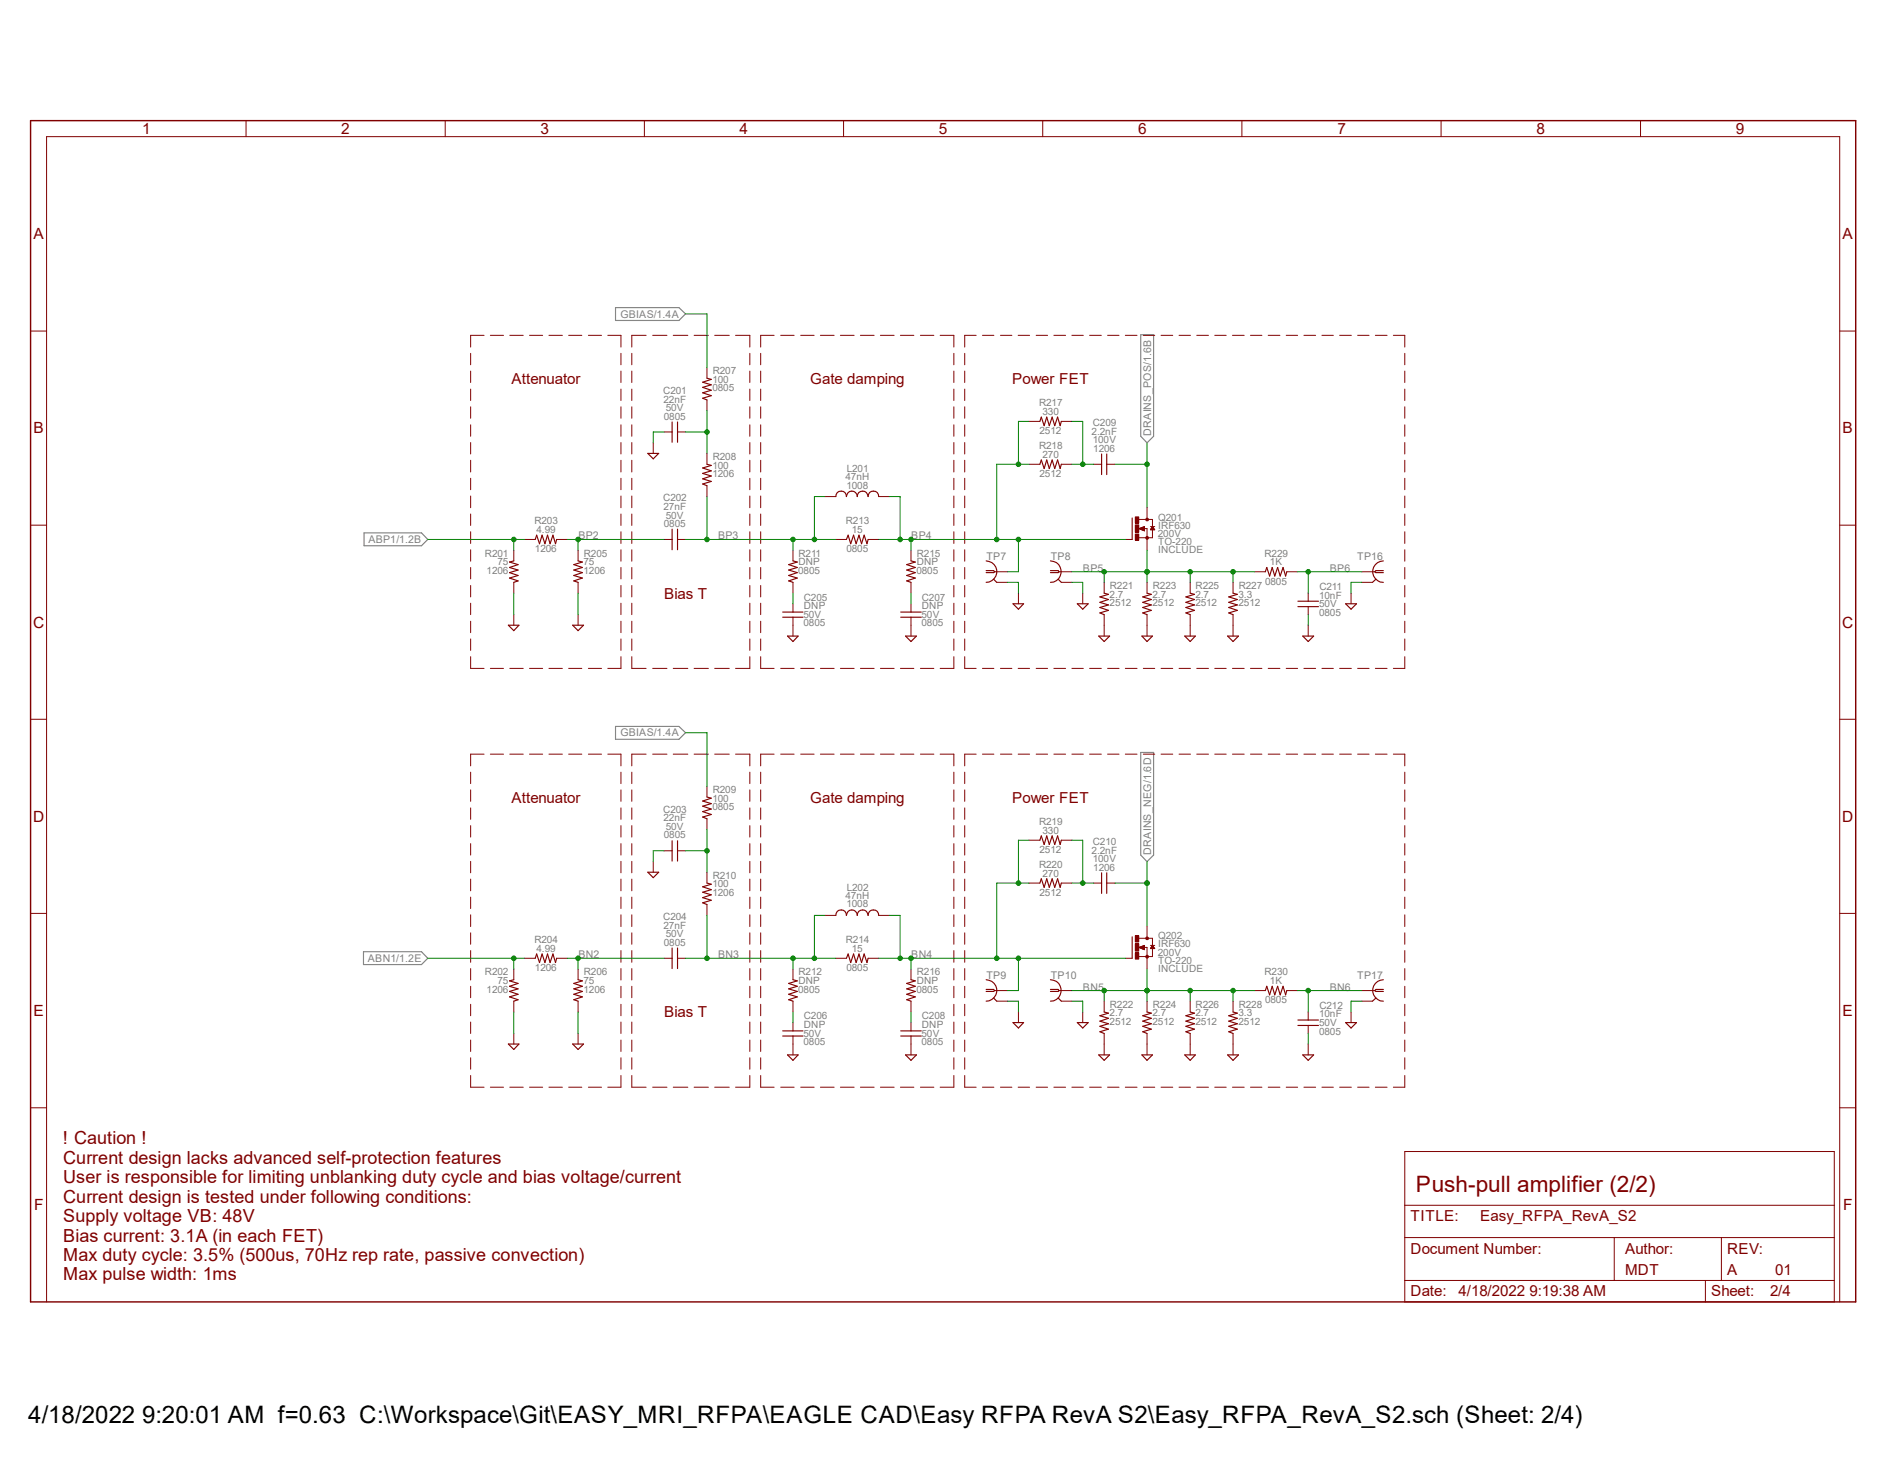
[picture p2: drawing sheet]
<svg xmlns="http://www.w3.org/2000/svg" width="279mm" height="216mm" viewBox="0 0 279 216" stroke-linecap="round" stroke-linejoin="round" font-family="sans-serif">
<path d="M91.2 45.6h9.4l1 .9-1 1h-9.4zM169 49.6h1.9v15l-1 1-.9-1zM53.9 78.9h8.5l1 1-1 .9h-8.5zM91.2 107.6h9.4l1 .9-1 1h-9.4zM169 111.4h1.9v15.2l-1 1-.9-1zM53.8 140.9h8.6l1 1-1 .9h-8.6z" fill="none" stroke="#808080" stroke-width=".17"/>
<g fill="none" stroke="#800000" stroke-width=".15">
<path d="M69.7 52.3v1.7M69.7 54.9v1.7M69.7 57.6v1.7M71.7 49.7h-2v1.7M72.6 49.7h2M75.5 49.7h2M78.4 49.7h2M81.3 49.7h2M84.2 49.7h2M87.2 49.7h1.9M90 49.7h2v1.7M92 52.3v1.7"/>
<path d="M92 54.9v1.7M92 57.6v1.7M93.6 52.3v1.7M93.6 54.9v1.7M93.6 57.6v1.7M95.7 49.7h-2.1v1.7M96.7 49.7h2.1M99.7 49.7h2.2M102.8 49.7h2.1M105.9 49.7h2.1M109 49.7h2.1v1.7M111.1 52.3v1.7"/>
<path d="M111.1 54.9v1.7M111.1 57.6v1.7M112.7 52.3v1.7M112.7 54.9v1.7M112.7 57.6v1.7M114.7 49.7h-2v1.7M115.7 49.7h1.9M118.6 49.7h2M121.5 49.7h2.1M124.5 49.7h2M127.5 49.7h2M130.4 49.7h2.1"/>
<path d="M133.4 49.7h2M136.4 49.7h1.9M139.3 49.7h2v1.7M141.3 52.3v1.7M141.3 54.9v1.7M141.3 57.6v1.7M142.9 52.3v1.7M142.9 54.9v1.7M142.9 57.6v1.7M144.6 49.7h-1.7v1.7M145.5 49.7h1.7M148.2 49.7h1.7"/>
<path d="M150.8 49.7h1.7M153.5 49.7h1.7M156.1 49.7h1.8M158.8 49.7h1.7M161.4 49.7h1.8M164.1 49.7h1.7M166.7 49.7h1.7M169.4 49.7h1.7M172 49.7h1.7M174.7 49.7h1.7M177.3 49.7h1.7M180 49.7h1.7"/>
<path d="M182.6 49.7h1.7M185.3 49.7h1.6M187.9 49.7h1.7M190.5 49.7h1.7M193.2 49.7h1.7M195.8 49.7h1.7M198.5 49.7h1.7M201.1 49.7h1.7M203.8 49.7h1.7M206.4 49.7h1.7v1.7M208.1 52.3v1.7M208.1 54.9v1.7"/>
<path d="M208.1 57.6v1.7M69.7 60.2v1.7M69.7 62.9v1.7M69.7 65.5v1.7M69.7 68.2v1.7M69.7 70.8v1.7M69.7 73.4v1.8M69.7 76.1v1.7M69.7 78.7v1.8M92 60.2v1.7M92 62.9v1.7M92 65.5v1.7"/>
<path d="M92 68.2v1.7M92 70.8v1.7M92 73.4v1.8M92 76.1v1.7M92 78.7v1.8M93.6 60.2v1.7M93.6 62.9v1.7M93.6 65.5v1.7M93.6 68.2v1.7M93.6 70.8v1.7M93.6 73.4v1.8M93.6 76.1v1.7"/>
<path d="M93.6 78.7v1.8M111.1 60.2v1.7M111.1 62.9v1.7M111.1 65.5v1.7M111.1 68.2v1.7M111.1 70.8v1.7M111.1 73.4v1.8M111.1 76.1v1.7M111.1 78.7v1.8M112.7 60.2v1.7M112.7 62.9v1.7M112.7 65.5v1.7"/>
<path d="M112.7 68.2v1.7M112.7 70.8v1.7M112.7 73.4v1.8M112.7 76.1v1.7M112.7 78.7v1.8M141.3 60.2v1.7M141.3 62.9v1.7M141.3 65.5v1.7M141.3 68.2v1.7M141.3 70.8v1.7M141.3 73.4v1.8M141.3 76.1v1.7"/>
<path d="M141.3 78.7v1.8M142.9 60.2v1.7M142.9 62.9v1.7M142.9 65.5v1.7M142.9 68.2v1.7M142.9 70.8v1.7M142.9 73.4v1.8M142.9 76.1v1.7M142.9 78.7v1.8M166.8 79.9h.9M168.6 78.3h1.3v1.6M168.7 76.9h2v1.1"/>
<path d="M169.9 76.7v.2M170.4 78h.7M170.7 78.4v1.2h-2M208.1 60.2v1.7M208.1 62.9v1.7M208.1 65.5v1.7M208.1 68.2v1.7M208.1 70.8v1.7M208.1 73.4v1.8M208.1 76.1v1.7M208.1 78.7v1.8M69.7 97.2v1.8h2"/>
<path d="M69.7 81.4v1.7M69.7 84v1.7M69.7 86.7v1.7M69.7 89.3v1.7M69.7 92v1.7M69.7 94.6v1.7M72.6 99h2M75.5 99h2M78.4 99h2M81.3 99h2M84.2 99h2M87.2 99h1.9"/>
<path d="M92 81.4v1.7M92 84v1.7M92 86.7v1.7M92 89.3v1.7M92 92v1.7M92 94.6v1.7M92 97.2v1.8h-2M93.6 97.2v1.8h2.1M93.6 81.4v1.7M93.6 84v1.7M93.6 86.7v1.7M93.6 89.3v1.7"/>
<path d="M93.6 92v1.7M93.6 94.6v1.7M96.7 99h2.1M99.7 99h2.2M102.8 99h2.1M105.9 99h2.1M111.1 97.2v1.8h-2.1M111.1 81.4v1.7M111.1 84v1.7M111.1 86.7v1.7M111.1 89.3v1.7M111.1 92v1.7"/>
<path d="M111.1 94.6v1.7M112.7 97.2v1.8h2M112.7 81.4v1.7M112.7 84v1.7M112.7 86.7v1.7M112.7 89.3v1.7M112.7 92v1.7M112.7 94.6v1.7M115.7 99h1.9M118.6 99h2M121.5 99h2.1M124.5 99h2"/>
<path d="M127.5 99h2M130.4 99h2.1M133.4 99h2M136.4 99h1.9M141.3 97.2v1.8h-2M141.3 81.4v1.7M141.3 84v1.7M141.3 86.7v1.7M141.3 89.3v1.7M141.3 92v1.7M141.3 94.6v1.7M142.9 97.2v1.8h1.7"/>
<path d="M142.9 81.4v1.7M142.9 84v1.7M142.9 86.7v1.7M142.9 89.3v1.7M142.9 92v1.7M142.9 94.6v1.7M145.5 99h1.7M148.2 99h1.7M150.8 99h1.7M153.5 99h1.7M156.1 99h1.8M158.8 99h1.7"/>
<path d="M161.4 99h1.8M164.1 99h1.7M166.7 99h1.7M169.4 99h1.7M172 99h1.7M174.7 99h1.7M177.3 99h1.7M180 99h1.7M182.6 99h1.7M185.3 99h1.6M187.9 99h1.7M190.5 99h1.7"/>
<path d="M193.2 99h1.7M195.8 99h1.7M198.5 99h1.7M201.1 99h1.7M203.8 99h1.7M208.1 97.2v1.8h-1.7M208.1 81.4v1.7M208.1 84v1.7M208.1 86.7v1.7M208.1 89.3v1.7M208.1 92v1.7M208.1 94.6v1.7"/>
<path d="M69.7 114.3v1.7M69.7 117v1.7M69.7 119.6v1.7M71.7 111.7h-2v1.7M72.6 111.7h2M75.5 111.7h2M78.4 111.7h2M81.3 111.7h2M84.2 111.7h2M87.2 111.7h1.9M90 111.7h2v1.7M92 114.3v1.7"/>
<path d="M92 117v1.7M92 119.6v1.7M93.6 114.3v1.7M93.6 117v1.7M93.6 119.6v1.7M95.7 111.7h-2.1v1.7M96.7 111.7h2.1M99.7 111.7h2.2M102.8 111.7h2.1M105.9 111.7h2.1M109 111.7h2.1v1.7M111.1 114.3v1.7"/>
<path d="M111.1 117v1.7M111.1 119.6v1.7M112.7 114.3v1.7M112.7 117v1.7M112.7 119.6v1.7M114.7 111.7h-2v1.7M115.7 111.7h1.9M118.6 111.7h2M121.5 111.7h2.1M124.5 111.7h2M127.5 111.7h2M130.4 111.7h2.1"/>
<path d="M133.4 111.7h2M136.4 111.7h1.9M139.3 111.7h2v1.7M141.3 114.3v1.7M141.3 117v1.7M141.3 119.6v1.7M142.9 114.3v1.7M142.9 117v1.7M142.9 119.6v1.7M144.6 111.7h-1.7v1.7M145.5 111.7h1.7M148.2 111.7h1.7"/>
<path d="M150.8 111.7h1.7M153.5 111.7h1.7M156.1 111.7h1.8M158.8 111.7h1.7M161.4 111.7h1.8M164.1 111.7h1.7M166.7 111.7h1.7M169.4 111.7h1.7M172 111.7h1.7M174.7 111.7h1.7M177.3 111.7h1.7M180 111.7h1.7"/>
<path d="M182.6 111.7h1.7M185.3 111.7h1.6M187.9 111.7h1.7M190.5 111.7h1.7M193.2 111.7h1.7M195.8 111.7h1.7M198.5 111.7h1.7M201.1 111.7h1.7M203.8 111.7h1.7M206.4 111.7h1.7v1.7M208.1 114.3v1.7M208.1 117v1.7"/>
<path d="M208.1 119.6v1.7M69.7 122.3v1.7M69.7 124.9v1.7M69.7 127.6v1.6M69.7 130.2v1.7M69.7 132.8v1.7M69.7 135.5v1.7M69.7 138.1v1.7M92 122.3v1.7M92 124.9v1.7M92 127.6v1.6M92 130.2v1.7"/>
<path d="M92 132.8v1.7M92 135.5v1.7M92 138.1v1.7M93.6 122.3v1.7M93.6 124.9v1.7M93.6 127.6v1.6M93.6 130.2v1.7M93.6 132.8v1.7M93.6 135.5v1.7M93.6 138.1v1.7M111.1 122.3v1.7M111.1 124.9v1.7"/>
<path d="M111.1 127.6v1.6M111.1 130.2v1.7M111.1 132.8v1.7M111.1 135.5v1.7M111.1 138.1v1.7M112.7 122.3v1.7M112.7 124.9v1.7M112.7 127.6v1.6M112.7 130.2v1.7M112.7 132.8v1.7M112.7 135.5v1.7M112.7 138.1v1.7"/>
<path d="M141.3 122.3v1.7M141.3 124.9v1.7M141.3 127.6v1.6M141.3 130.2v1.7M141.3 132.8v1.7M141.3 135.5v1.7M141.3 138.1v1.7M142.9 122.3v1.7M142.9 124.9v1.7M142.9 127.6v1.6M142.9 130.2v1.7M142.9 132.8v1.7"/>
<path d="M142.9 135.5v1.7M142.9 138.1v1.7M208.1 122.3v1.7M208.1 124.9v1.7M208.1 127.6v1.6M208.1 130.2v1.7M208.1 132.8v1.7M208.1 135.5v1.7M208.1 138.1v1.7M69.7 140.8v1.7M69.7 143.4v1.7M69.7 146v1.7"/>
<path d="M69.7 148.7v1.7M69.7 151.3v1.7M69.7 154v1.7M69.7 156.6v1.7M69.7 159.3v1.7h2M92 140.8v1.7M92 143.4v1.7M92 146v1.7M92 148.7v1.7M92 151.3v1.7M92 154v1.7M92 156.6v1.7"/>
<path d="M92 159.3v1.7h-2M93.6 140.8v1.7M93.6 143.4v1.7M93.6 146v1.7M93.6 148.7v1.7M93.6 151.3v1.7M93.6 154v1.7M93.6 156.6v1.7M93.6 159.3v1.7h2.1M111.1 140.8v1.7M111.1 143.4v1.7M111.1 146v1.7"/>
<path d="M111.1 148.7v1.7M111.1 151.3v1.7M111.1 154v1.7M111.1 156.6v1.7M111.1 159.3v1.7h-2.1M112.7 140.8v1.7M112.7 143.4v1.7M112.7 146v1.7M112.7 148.7v1.7M112.7 151.3v1.7M112.7 154v1.7M112.7 156.6v1.7"/>
<path d="M112.7 159.3v1.7h2M141.3 140.8v1.7M141.3 143.4v1.7M141.3 146v1.7M141.3 148.7v1.7M141.3 151.3v1.7M141.3 154v1.7M141.3 156.6v1.7M141.3 159.3v1.7h-2M142.9 140.8v1.7M142.9 143.4v1.7M142.9 146v1.7"/>
<path d="M142.9 148.7v1.7M142.9 151.3v1.7M142.9 154v1.7M142.9 156.6v1.7M142.9 159.3v1.7h1.7M208.1 140.8v1.7M208.1 143.4v1.7M208.1 146v1.7M208.1 148.7v1.7M208.1 151.3v1.7M208.1 154v1.7M208.1 156.6v1.7"/>
<path d="M208.1 159.3v1.7h-1.7M72.6 161h2M75.5 161h2M78.4 161h2M81.3 161h2M84.2 161h2M87.2 161h1.9M96.7 161h2.1M99.7 161h2.2M102.8 161h2.1M105.9 161h2.1M115.7 161h1.9"/>
<path d="M118.6 161h2M121.5 161h2.1M124.5 161h2M127.5 161h2M130.4 161h2.1M133.4 161h2M136.4 161h1.9M145.5 161h1.7M148.2 161h1.7M150.8 161h1.7M153.5 161h1.7M156.1 161h1.8"/>
<path d="M158.8 161h1.7M161.4 161h1.8M164.1 161h1.7M166.7 161h1.7M169.4 161h1.7M172 161h1.7M174.7 161h1.7M177.3 161h1.7M180 161h1.7M182.6 161h1.7M185.3 161h1.6M187.9 161h1.7"/>
<path d="M190.5 161h1.7M193.2 161h1.7M195.8 161h1.7M198.5 161h1.7M201.1 161h1.7M203.8 161h1.7"/>
</g>
<path d="M167.7 76.7v3.2" fill="none" stroke="#800000" stroke-width=".17"/>
<path d="M169.8 76.8h.3v.3h-.3l-.1-.2z" fill-rule="evenodd" fill="#800000"/>
<path d="M169.8 76.8h.3v.3h-.3l-.1-.2z" fill="none" stroke="#800000" stroke-width=".15"/>
<path d="M169.8 79.5l.1-.1 .2 .1v.3h-.3l-.1-.2z" fill-rule="evenodd" fill="#800000"/>
<path d="M169.8 79.5l.1-.1 .2 .1v.3h-.3l-.1-.2z" fill="none" stroke="#800000" stroke-width=".15"/>
<path d="M168.2 79.1h.5v.9h-.5z" fill-rule="evenodd" fill="#800000"/>
<path d="M168.2 79.1h.5v.9h-.5z" fill="none" stroke="#800000" stroke-width=".15"/>
<path d="M168.2 76.5h.5v1h-.5z" fill-rule="evenodd" fill="#800000"/>
<path d="M168.2 76.5h.5v1h-.5z" fill="none" stroke="#800000" stroke-width=".15"/>
<path d="M168.2 77.7h.5v1.1h-.5z" fill-rule="evenodd" fill="#800000"/>
<g fill="none" stroke="#800000" stroke-width=".15">
<path d="M168.2 77.7h.5v1.1h-.5zM168.7 78.3h.8M168.7 78.3l.8-.3v.6zM168.9 78.4h.6M168.9 78.2h.6M169 78.4h.5M169 78.2h.5M169.1 78.4h.4M169.1 78.1h.4M169.2 78.1h.3M169.2 78.5h.3M169.3 78.1h.2"/>
<path d="M169.3 78.5h.2M169.5 78h.1M169.5 78.6h.1M169.9 75.1v1.6M169.9 79.9v1.6M170.5 78.4h.5M170.5 78.3h.4M170.6 78.2h.3M170.6 78.1h.3M170.6 78.1h.2M170.7 78.1h.1M170.7 78l.4 .4h-.7z"/>
<path d="M170.7 78h.1M168.7 138.9h2v1.1M169.9 138.7v.2M170.4 140h.7M166.8 141.9h.9M168.6 140.3h1.3v1.6M170.7 140.4v1.2h-2"/>
</g>
<path d="M167.7 138.7v3.2" fill="none" stroke="#800000" stroke-width=".17"/>
<path d="M169.8 138.8h.3v.3h-.3l-.1-.2z" fill-rule="evenodd" fill="#800000"/>
<path d="M169.8 138.8h.3v.3h-.3l-.1-.2z" fill="none" stroke="#800000" stroke-width=".15"/>
<path d="M169.8 141.5l.1-.1 .2 .1v.3h-.3l-.1-.2z" fill-rule="evenodd" fill="#800000"/>
<path d="M169.8 141.5l.1-.1 .2 .1v.3h-.3l-.1-.2z" fill="none" stroke="#800000" stroke-width=".15"/>
<path d="M168.2 141.1h.5v.9h-.5z" fill-rule="evenodd" fill="#800000"/>
<path d="M168.2 141.1h.5v.9h-.5z" fill="none" stroke="#800000" stroke-width=".15"/>
<path d="M168.2 138.6h.5v.9h-.5z" fill-rule="evenodd" fill="#800000"/>
<path d="M168.2 138.6h.5v.9h-.5z" fill="none" stroke="#800000" stroke-width=".15"/>
<path d="M168.2 139.7h.5v1.1h-.5z" fill-rule="evenodd" fill="#800000"/>
<g fill="none" stroke="#800000" stroke-width=".15">
<path d="M36.4 17.9v2.3M66 17.9v2.3M95.5 17.9v2.3M125 17.9v2.3M154.5 17.9v2.3M184 17.9v2.3M213.5 17.9v2.3M243 17.9v2.3M4.5 49h2.4M104.7 54.4v1.6M104.7 59.2v1.6M272.5 49h2.4"/>
<path d="M4.5 77.8h2.4M77.7 79.9h1.6M82.5 79.9h1.6M96.8 65.6v1.5M98.4 79.9h1.2M98.4 64h1.2M100.4 79.9h1.2M100.4 64h1.2M104.7 67.1v1.6M104.7 71.9v1.6M122.2 73.5h1.6M123.8 79.9h1.6"/>
<path d="M128.6 79.9h1.6M130.2 73.5h1.6M152.4 68.7h1.7M152.4 62.4h1.7M157.2 68.7h1.6M157.2 62.4h1.6M162 68.7h1.2M164 68.7h1.2M272.5 77.8h2.4M76.1 81.5v1.6M76.1 86.2v1.6M76.1 91v1.6"/>
<path d="M85.6 81.5v1.6M85.6 86.2v1.6M85.6 91v1.6M117.5 81.5v1.6M117.5 86.2v1.6M117.5 89.4v1.2M117.5 91.4v2.8M135 81.5v1.6M135 86.2v1.6M135 89.4v1.2M135 91.4v2.8M147.4 84.7h1.9"/>
<path d="M147.7 86.2h1.6M150.9 87.8v1.6M156.9 84.7h1.9M157.2 86.2h1.6M160.4 87.8v1.6M163.6 86.2v1.6M163.6 91v3.2M169.9 86.2v1.6M169.9 91v3.2M176.3 86.2v1.6M176.3 91v3.2M182.7 86.2v1.6"/>
<path d="M182.7 91v3.2M185.8 84.7h1.7M190.6 84.7h1.6M193.8 87.8v1.2M193.8 89.8v1.2M193.8 92.6v1.6M200.2 87.8v1.6M201.8 84.7h1.9M201.8 86.2h1.5M4.5 106.5h2.4M104.7 116.5v1.5M272.5 106.5h2.4"/>
<path d="M4.5 135.3h2.4M96.8 127.6v1.6M98.4 126h1.2M100.4 126h1.2M104.7 121.2v1.6M104.7 129.2v1.6M104.7 133.9v1.7M122.2 135.6h1.6M130.2 135.6h1.6M152.4 130.8h1.7M152.4 124.4h1.7M157.2 130.8h1.6"/>
<path d="M157.2 124.4h1.6M162 130.8h1.2M164 130.8h1.2M168.2 139.7h.5v1.1h-.5zM169.9 137.1v1.6M170.7 140l.4 .5h-.7zM272.5 135.3h2.4M76.1 143.5v1.6M76.1 148.3v1.6M76.1 153v1.6M77.7 141.9h1.6M82.5 141.9h1.6"/>
<path d="M85.6 143.5v1.6M85.6 148.3v1.6M85.6 153v1.6M98.4 141.9h1.2M100.4 141.9h1.2M117.5 143.5v1.6M117.5 148.3v1.6M117.5 151.4v1.3M117.5 153.4v2.8M123.8 141.9h1.6M128.6 141.9h1.6M135 143.5v1.6"/>
<path d="M135 148.3v1.6M135 151.4v1.3M135 153.4v2.8M147.4 146.7h1.9M147.7 148.3h1.6M150.9 149.9v1.5M156.9 146.7h1.9M157.2 148.3h1.6M160.4 149.9v1.5M163.6 148.3v1.6M163.6 153v3.2M168.7 140.3h.8"/>
<path d="M168.7 140.3l.8-.3v.6zM168.9 140.4h.6M168.9 140.3h.6M169 140.4h.5M169 140.2h.5M169.1 140.5h.4M169.1 140.2h.4M169.2 140.1h.3M169.2 140.5h.3M169.3 140.1h.2M169.3 140.5h.2M169.5 140h.1"/>
<path d="M169.5 140.6h.1M169.9 141.9v1.6M169.9 148.3v1.6M169.9 153v3.2M170.5 140.4h.5M170.5 140.3h.4M170.6 140.3h.3M170.6 140.2h.3M170.6 140.1h.2M170.7 140.1h.1M170.7 140h.1M176.3 148.3v1.6"/>
<path d="M176.3 153v3.2M182.7 148.3v1.6M182.7 153v3.2M185.8 146.7h1.7M190.6 146.7h1.6M193.8 149.9v1.1M193.8 151.8v1.2M193.8 154.6v1.6M200.2 149.9v1.5M201.8 146.7h1.9M201.8 148.3h1.5M4.5 164h2.4"/>
<path d="M208.1 170.5h63.6v22.3h-63.6zM208.1 178.5h63.6M272.5 164h2.4M6.9 192.8v-172.6h265.6v172.6M208.1 183.3h63.6M208.1 189.6h63.6M239.1 183.3v6.3M252.6 189.6v3.2M255 183.3v6.3"/>
</g>
<g fill="none" stroke="#800000" stroke-width=".17">
<path d="M104.7 56l.7 .2-1.3 .4 1.3 .4-1.3 .4 1.3 .4-1.3 .4 1.3 .4-1.3 .4 .6 .2M79.3 79.9l.2-.7 .4 1.3 .4-1.3 .4 1.3 .4-1.3 .4 1.3 .4-1.3 .4 1.3 .2-.6M96 67.1h1.6l-.8 .8zM99.6 62.5v3M99.6 78.4v3M100.4 62.5v3M100.4 78.4v3M104.7 68.7l.7 .2-1.3 .4 1.3 .4-1.3 .4 1.3 .4-1.3 .4 1.3 .4-1.3 .4 .6 .2M123.8 73.5a.78 .78 0 0 1 .8-.8 .78 .78 0 0 1 .8 .8 .8 .8 0 0 1 .8-.8 .8 .8 0 0 1 .8 .8 .8 .8 0 0 1 .8-.8 .8 .8 0 0 1 .8 .8 .78 .78 0 0 1 .8-.8 .78 .78 0 0 1 .8 .8M125.4 79.9l.2-.7 .4 1.3 .4-1.3 .4 1.3 .5-1.3 .3 1.3 .4-1.3 .4 1.3 .2-.6M154.1 68.7l.2-.6 .4 1.3 .4-1.3 .3 1.3 .5-1.3 .4 1.3 .4-1.3 .4 1.3 .1-.7M154.1 62.4l.2-.6 .4 1.2 .4-1.2 .3 1.2 .5-1.2 .4 1.2 .4-1.2 .4 1.2 .1-.6"/>
<path d="M163.2 67.2v3.1M164 67.2v3.1M75.3 92.6h1.6l-.8 .8zM76.1 83.1l-.6 .1 1.3 .4-1.3 .4 1.3 .4-1.3 .4 1.3 .4-1.3 .4 1.3 .4-.7 .2M84.8 92.6h1.6l-.8 .8zM85.6 83.1l.7 .1-1.3 .4 1.3 .4-1.3 .4 1.3 .4-1.3 .4 1.3 .4-1.3 .4 .6 .2M116 90.6h3M116 91.4h3M116.7 94.2h1.5l-.7 .8zM117.5 83.1l.6 .1-1.3 .4 1.3 .4-1.3 .4 1.3 .4-1.3 .4 1.3 .4-1.3 .4 .7 .2M133.4 90.6h3.1M133.4 91.4h3.1"/>
<path d="M134.2 94.2h1.6l-.8 .8zM135 83.1l.6 .1-1.3 .4 1.3 .4-1.3 .4 1.3 .4-1.3 .4 1.3 .4-1.3 .4 .7 .2M146.1 84.5h1.1l.2 .2-.2 .1h-1.1M146.1 83.1a1.59 1.59 0 0 1 1.6 1.5 1.59 1.59 0 0 1-1.6 1.6M147.2 85.8l.5 .4M150.1 89.4h1.5l-.7 .8zM155.6 84.5h1.2l.1 .2-.1 .1h-1.2M155.6 83.1a1.59 1.59 0 0 1 1.6 1.5 1.59 1.59 0 0 1-1.6 1.6M156.8 85.8l.4 .4M159.6 89.4h1.6l-.8 .8zM162.8 94.2h1.6l-.8 .8zM163.6 87.8l.6 .2-1.3 .4 1.3 .4-1.3 .4 1.3 .4-1.3 .4 1.3 .4-1.3 .4 .7 .2"/>
<path d="M169.2 94.2h1.5l-.8 .8zM169.9 87.8l.7 .2-1.3 .4 1.3 .4-1.3 .4 1.3 .4-1.3 .4 1.3 .4-1.3 .4 .6 .2M175.5 94.2h1.6l-.8 .8zM176.3 87.8l.7 .2-1.3 .4 1.3 .4-1.3 .4 1.3 .4-1.3 .4 1.3 .4-1.3 .4 .6 .2M181.9 94.2h1.6l-.8 .8zM182.7 87.8l.6 .2-1.3 .4 1.3 .4-1.3 .4 1.3 .4-1.3 .4 1.3 .4-1.3 .4 .7 .2M187.5 84.7l.2-.7 .4 1.3 .4-1.3 .3 1.3 .5-1.3 .4 1.3 .4-1.3 .4 1.3 .1-.6M192.3 89h3M192.3 89.8h3M193 94.2h1.6l-.8 .8zM199.3 89.4h1.7l-.8 .8zM203.8 85.8l-.5 .4"/>
<path d="M204.9 83.1a1.59 1.59 0 0 0-1.5 1.5 1.59 1.59 0 0 0 1.5 1.6M204.9 84.5h-1.1l-.1 .2 .1 .1h1.1M104.7 118l.7 .2-1.3 .4 1.3 .4-1.3 .4 1.3 .4-1.3 .4 1.3 .4-1.3 .4 .6 .2M96 129.2h1.6l-.8 .8zM99.6 124.5v3M100.4 124.5v3M104.7 130.8l.7 .1-1.3 .4 1.3 .4-1.3 .4 1.3 .4-1.3 .4 1.3 .4-1.3 .4 .6 .2M123.8 135.6a.78 .78 0 0 1 .8-.9 .78 .78 0 0 1 .8 .9 .8 .8 0 0 1 .8-.9 .8 .8 0 0 1 .8 .9 .8 .8 0 0 1 .8-.9 .8 .8 0 0 1 .8 .9 .78 .78 0 0 1 .8-.9 .78 .78 0 0 1 .8 .9M154.1 130.8l.2-.7 .4 1.3 .4-1.3 .3 1.3 .5-1.3 .4 1.3 .4-1.3 .4 1.3 .1-.6M154.1 124.4l.2-.6 .4 1.3 .4-1.3 .3 1.3 .5-1.3 .4 1.3 .4-1.3 .4 1.3 .1-.7M163.2 129.2v3.1M164 129.2v3.1"/>
<path d="M75.3 154.6h1.6l-.8 .8zM76.1 145.1l-.6 .1 1.3 .4-1.3 .4 1.3 .4-1.3 .4 1.3 .4-1.3 .4 1.3 .4-.7 .3M79.3 141.9l.2-.6 .4 1.2 .4-1.2 .4 1.2 .4-1.2 .4 1.2 .4-1.2 .4 1.2 .2-.6M84.8 154.6h1.6l-.8 .8zM85.6 145.1l.7 .1-1.3 .4 1.3 .4-1.3 .4 1.3 .4-1.3 .4 1.3 .4-1.3 .4 .6 .3M99.6 140.4v3M100.4 140.4v3M116 152.7h3M116 153.4h3M116.7 156.2h1.5l-.7 .8zM117.5 145.1l.6 .1-1.3 .4 1.3 .4-1.3 .4 1.3 .4-1.3 .4 1.3 .4-1.3 .4 .7 .3M125.4 141.9l.2-.6 .4 1.2 .4-1.2 .4 1.2 .5-1.2 .3 1.2 .4-1.2 .4 1.2 .2-.6"/>
<path d="M133.4 152.7h3.1M133.4 153.4h3.1M134.2 156.2h1.6l-.8 .8zM135 145.1l.6 .1-1.3 .4 1.3 .4-1.3 .4 1.3 .4-1.3 .4 1.3 .4-1.3 .4 .7 .3M146.1 146.5h1.1l.2 .2-.2 .1h-1.1M146.1 145.1a1.59 1.59 0 0 1 1.6 1.6 1.59 1.59 0 0 1-1.6 1.6M147.2 147.8l.5 .5M150.1 151.4h1.5l-.7 .8zM155.6 146.5h1.2l.1 .2-.1 .1h-1.2M155.6 145.1a1.59 1.59 0 0 1 1.6 1.6 1.59 1.59 0 0 1-1.6 1.6M156.8 147.8l.4 .5M159.6 151.4h1.6l-.8 .8z"/>
<path d="M162.8 156.2h1.6l-.8 .8zM163.6 149.9l.6 .1-1.3 .4 1.3 .4-1.3 .4 1.3 .4-1.3 .4 1.3 .4-1.3 .4 .7 .2M169.2 156.2h1.5l-.8 .8zM169.9 149.9l.7 .1-1.3 .4 1.3 .4-1.3 .4 1.3 .4-1.3 .4 1.3 .4-1.3 .4 .6 .2M175.5 156.2h1.6l-.8 .8zM176.3 149.9l.7 .1-1.3 .4 1.3 .4-1.3 .4 1.3 .4-1.3 .4 1.3 .4-1.3 .4 .6 .2M181.9 156.2h1.6l-.8 .8zM182.7 149.9l.6 .1-1.3 .4 1.3 .4-1.3 .4 1.3 .4-1.3 .4 1.3 .4-1.3 .4 .7 .2M187.5 146.7l.2-.7 .4 1.3 .4-1.3 .3 1.3 .5-1.3 .4 1.3 .4-1.3 .4 1.3 .1-.6M192.3 151h3M192.3 151.8h3M193 156.2h1.6l-.8 .8z"/>
<path d="M199.3 151.4h1.7l-.8 .8zM203.8 147.8l-.5 .5M204.9 145.1a1.59 1.59 0 0 0-1.5 1.6 1.59 1.59 0 0 0 1.5 1.6M204.9 146.5h-1.1l-.1 .2 .1 .1h1.1"/>
</g>
<path d="M4.5 17.9h270.4v174.9h-270.4z" fill="none" stroke="#800000" stroke-width=".21"/>
<g fill="none" stroke="#008000" stroke-width=".15">
<path d="M98.4 64h-1.6v1.6M76.1 87.8v3.2M85.6 87.8v3.2M149.3 86.2h1.6v1.6M158.8 86.2h1.6v1.6M192.2 84.7h9.6M193.8 84.7v3.1M193.8 91v1.6M201.8 86.2h-1.6v1.6M98.4 126h-1.6v1.6M76.1 149.9v3.1M85.6 149.9v3.1"/>
<path d="M149.3 148.3h1.6v1.6M158.8 148.3h1.6v1.6M193.8 153v1.6M201.8 148.3h-1.6v1.6"/>
</g>
<circle cx="193.8" cy="84.7" r=".33" fill="#008000"/>
<g fill="none" stroke="#008000" stroke-width=".15">
<path d="M63.4 79.9h14.3M76.1 79.9v1.6"/>
<circle cx="193.8" cy="84.7" r=".33"/>
</g>
<circle cx="76.1" cy="79.9" r=".33" fill="#008000"/>
<g fill="none" stroke="#008000" stroke-width=".15">
<path d="M101.6 46.5h3.1v7.9M101.6 108.5h3.1v8M101.6 126h3.1M104.7 122.8v6.4"/>
<circle cx="76.1" cy="79.9" r=".33"/>
</g>
<circle cx="104.7" cy="126" r=".33" fill="#008000"/>
<g fill="none" stroke="#008000" stroke-width=".15">
<path d="M77.7 141.9h-1.6v1.6"/>
<circle cx="104.7" cy="126" r=".33"/>
</g>
<circle cx="76.1" cy="141.9" r=".33" fill="#008000"/>
<g fill="none" stroke="#008000" stroke-width=".15">
<path d="M63.4 141.9h12.7M84.1 141.9h14.3M85.6 141.9v1.6"/>
<circle cx="76.1" cy="141.9" r=".33"/>
</g>
<circle cx="85.6" cy="141.9" r=".33" fill="#008000"/>
<g fill="none" stroke="#008000" stroke-width=".15">
<path d="M122.2 135.6h-1.6v6.3M117.5 141.9h6.3"/>
<circle cx="85.6" cy="141.9" r=".33"/>
</g>
<circle cx="120.7" cy="141.9" r=".33" fill="#008000"/>
<g fill="none" stroke="#008000" stroke-width=".15">
<path d="M104.7 135.6v6.3M101.6 141.9h15.9"/>
<circle cx="120.7" cy="141.9" r=".33"/>
</g>
<circle cx="104.7" cy="141.9" r=".33" fill="#008000"/>
<g fill="none" stroke="#008000" stroke-width=".15">
<path d="M117.5 141.9v1.6"/>
<circle cx="104.7" cy="141.9" r=".33"/>
</g>
<circle cx="117.5" cy="141.9" r=".33" fill="#008000"/>
<g fill="none" stroke="#008000" stroke-width=".15">
<path d="M131.8 135.6h1.5v6.3M130.2 141.9h36.6"/>
<circle cx="117.5" cy="141.9" r=".33"/>
</g>
<circle cx="133.4" cy="141.9" r=".33" fill="#008000"/>
<g fill="none" stroke="#008000" stroke-width=".15">
<path d="M135 141.9v1.6"/>
<circle cx="133.4" cy="141.9" r=".33"/>
</g>
<circle cx="135" cy="141.9" r=".33" fill="#008000"/>
<g fill="none" stroke="#008000" stroke-width=".15">
<path d="M152.4 130.8h-4.7v11.1M152.4 124.4h-1.5v6.4"/>
<circle cx="135" cy="141.9" r=".33"/>
</g>
<circle cx="150.9" cy="130.8" r=".33" fill="#008000"/>
<circle cx="150.9" cy="130.8" r=".33" fill="none" stroke="#008000" stroke-width=".15"/>
<circle cx="147.7" cy="141.9" r=".33" fill="#008000"/>
<g fill="none" stroke="#008000" stroke-width=".15">
<path d="M150.9 141.9v4.8h-1.6"/>
<circle cx="147.7" cy="141.9" r=".33"/>
</g>
<circle cx="150.9" cy="141.9" r=".33" fill="#008000"/>
<g fill="none" stroke="#008000" stroke-width=".15">
<path d="M169.9 127.6v9.5"/>
<circle cx="150.9" cy="141.9" r=".33"/>
</g>
<circle cx="169.9" cy="130.8" r=".33" fill="#008000"/>
<g fill="none" stroke="#008000" stroke-width=".15">
<path d="M165.2 130.8h4.7"/>
<circle cx="169.9" cy="130.8" r=".33"/>
</g>
<circle cx="169.9" cy="130.8" r=".33" fill="#008000"/>
<g fill="none" stroke="#008000" stroke-width=".15">
<path d="M169.9 143.5v4.8M169.9 146.7h-6.3v1.6"/>
<circle cx="169.9" cy="130.8" r=".33"/>
</g>
<circle cx="169.9" cy="146.7" r=".33" fill="#008000"/>
<g fill="none" stroke="#008000" stroke-width=".15">
<path d="M182.7 146.7h3.1"/>
<circle cx="169.9" cy="146.7" r=".33"/>
</g>
<circle cx="169.9" cy="146.7" r=".33" fill="#008000"/>
<g fill="none" stroke="#008000" stroke-width=".15">
<path d="M158.8 146.7h4.8M169.9 146.7h12.8"/>
<circle cx="169.9" cy="146.7" r=".33"/>
</g>
<circle cx="163.6" cy="146.7" r=".33" fill="#008000"/>
<g fill="none" stroke="#008000" stroke-width=".15">
<path d="M176.3 146.7v1.6"/>
<circle cx="163.6" cy="146.7" r=".33"/>
</g>
<circle cx="176.3" cy="146.7" r=".33" fill="#008000"/>
<g fill="none" stroke="#008000" stroke-width=".15">
<path d="M182.7 146.7v1.6"/>
<circle cx="176.3" cy="146.7" r=".33"/>
</g>
<circle cx="182.7" cy="146.7" r=".33" fill="#008000"/>
<g fill="none" stroke="#008000" stroke-width=".15">
<path d="M192.2 146.7h9.6M193.8 146.7v3.2"/>
<circle cx="182.7" cy="146.7" r=".33"/>
</g>
<circle cx="193.8" cy="146.7" r=".33" fill="#008000"/>
<g fill="none" stroke="#008000" stroke-width=".15">
<path d="M158.8 124.4h1.6v6.4M158.8 130.8h3.2M117.5 149.9v1.5M135 149.9v1.5"/>
<circle cx="193.8" cy="146.7" r=".33"/>
</g>
<circle cx="160.4" cy="130.8" r=".33" fill="#008000"/>
<g fill="none" stroke="#008000" stroke-width=".15">
<path d="M101.6 64h3.1M104.7 60.8v6.3"/>
<circle cx="160.4" cy="130.8" r=".33"/>
</g>
<circle cx="104.7" cy="64" r=".33" fill="#008000"/>
<g fill="none" stroke="#008000" stroke-width=".15">
<path d="M158.8 62.4h1.6v6.3M158.8 68.7h3.2M117.5 87.8v1.6M135 87.8v1.6"/>
<circle cx="104.7" cy="64" r=".33"/>
</g>
<circle cx="160.4" cy="68.7" r=".33" fill="#008000"/>
<g fill="none" stroke="#008000" stroke-width=".15">
<path d="M165.2 68.7h4.7M169.9 65.6v9.5"/>
<circle cx="160.4" cy="68.7" r=".33"/>
</g>
<circle cx="169.9" cy="68.7" r=".33" fill="#008000"/>
<g fill="none" stroke="#008000" stroke-width=".15">
<path d="M84.1 79.9h14.3M85.6 79.9v1.6"/>
<circle cx="169.9" cy="68.7" r=".33"/>
</g>
<circle cx="85.6" cy="79.9" r=".33" fill="#008000"/>
<g fill="none" stroke="#008000" stroke-width=".15">
<path d="M117.5 79.9h6.3M122.2 73.5h-1.6v6.4"/>
<circle cx="85.6" cy="79.9" r=".33"/>
</g>
<circle cx="120.7" cy="79.9" r=".33" fill="#008000"/>
<g fill="none" stroke="#008000" stroke-width=".15">
<path d="M101.6 79.9h15.9M104.7 73.5v6.4"/>
<circle cx="120.7" cy="79.9" r=".33"/>
</g>
<circle cx="104.7" cy="79.9" r=".33" fill="#008000"/>
<g fill="none" stroke="#008000" stroke-width=".15">
<path d="M117.5 79.9v1.6"/>
<circle cx="104.7" cy="79.9" r=".33"/>
</g>
<circle cx="117.5" cy="79.9" r=".33" fill="#008000"/>
<g fill="none" stroke="#008000" stroke-width=".15">
<path d="M130.2 79.9h36.6M131.8 73.5h1.5v6.4"/>
<circle cx="117.5" cy="79.9" r=".33"/>
</g>
<circle cx="133.4" cy="79.9" r=".33" fill="#008000"/>
<g fill="none" stroke="#008000" stroke-width=".15">
<path d="M135 79.9v1.6"/>
<circle cx="133.4" cy="79.9" r=".33"/>
</g>
<circle cx="135" cy="79.9" r=".33" fill="#008000"/>
<g fill="none" stroke="#008000" stroke-width=".15">
<path d="M152.4 68.7h-4.7v11.2M152.4 62.4h-1.5v6.3"/>
<circle cx="135" cy="79.9" r=".33"/>
</g>
<circle cx="150.9" cy="68.7" r=".33" fill="#008000"/>
<circle cx="150.9" cy="68.7" r=".33" fill="none" stroke="#008000" stroke-width=".15"/>
<circle cx="147.7" cy="79.9" r=".33" fill="#008000"/>
<g fill="none" stroke="#008000" stroke-width=".15">
<path d="M150.9 79.9v4.8h-1.6"/>
<circle cx="147.7" cy="79.9" r=".33"/>
</g>
<circle cx="150.9" cy="79.9" r=".33" fill="#008000"/>
<g fill="none" stroke="#008000" stroke-width=".15">
<path d="M169.9 81.5v4.7M169.9 84.7h-6.3v1.5"/>
<circle cx="150.9" cy="79.9" r=".33"/>
</g>
<circle cx="169.9" cy="84.7" r=".33" fill="#008000"/>
<g fill="none" stroke="#008000" stroke-width=".15">
<path d="M182.7 84.7h3.1"/>
<circle cx="169.9" cy="84.7" r=".33"/>
</g>
<circle cx="169.9" cy="84.7" r=".33" fill="#008000"/>
<g fill="none" stroke="#008000" stroke-width=".15">
<path d="M158.8 84.7h4.8M169.9 84.7h12.8"/>
<circle cx="169.9" cy="84.7" r=".33"/>
</g>
<circle cx="163.6" cy="84.7" r=".33" fill="#008000"/>
<g fill="none" stroke="#008000" stroke-width=".15">
<path d="M176.3 84.7v1.5"/>
<circle cx="163.6" cy="84.7" r=".33"/>
</g>
<circle cx="176.3" cy="84.7" r=".33" fill="#008000"/>
<g fill="none" stroke="#008000" stroke-width=".15">
<path d="M182.7 84.7v1.5"/>
<circle cx="176.3" cy="84.7" r=".33"/>
</g>
<circle cx="182.7" cy="84.7" r=".33" fill="#008000"/>
<circle cx="182.7" cy="84.7" r=".33" fill="none" stroke="#008000" stroke-width=".15"/>
<text font-size="3.6" x="4.2" y="210.7">4/18/2022 9:20:01 AM f=0.63 C:\Workspace\Git\EASY_MRI_RFPA\EAGLE CAD\Easy RFPA RevA S2\Easy_RFPA_RevA_S2.sch (Sheet: 2/4)</text>
<text font-size="3.3" fill="#800000" x="209.8" y="176.5">Push-pull amplifier (2/2)</text>
<g font-size="2.7" fill="#800000">
<text x="9.3" y="169.5">! Caution !</text>
<text x="9.4" y="172.3">Current design lacks advanced self-protection features</text>
<text x="9.4" y="175.2">User is responsible for limiting unblanking duty cycle and bias voltage/current</text>
<text x="9.4" y="178.1">Current design is tested under following conditions:</text>
<text x="9.4" y="181">Supply voltage VB: 48V</text>
<text x="9.4" y="183.9">Bias current: 3.1A (in each FET)</text>
<text x="9.4" y="186.7">Max duty cycle: 3.5% (500us, 70Hz rep rate, passive convection)</text>
<text x="9.4" y="189.6">Max pulse width: 1ms</text>
</g>
<g font-size="2.3" fill="#800000">
<text x="21" y="19.9">1</text>
<text x="50.5" y="19.9">2</text>
<text x="80.1" y="19.9">3</text>
<text x="109.6" y="19.9">4</text>
<text x="139.1" y="19.9">5</text>
<text x="168.6" y="19.9">6</text>
<text x="198.1" y="19.9">7</text>
<text x="227.6" y="19.9">8</text>
<text x="257.1" y="19.9">9</text>
<text x="5" y="35.4">A</text>
<text x="273" y="35.4">A</text>
<text x="5" y="64.2">B</text>
<text x="273" y="64.2">B</text>
<text x="4.9" y="93">C</text>
<text x="272.9" y="93">C</text>
<text x="4.9" y="121.7">D</text>
<text x="272.9" y="121.7">D</text>
<text x="5" y="150.5">E</text>
<text x="273" y="150.5">E</text>
<text x="5" y="179.2">F</text>
<text x="273" y="179.2">F</text>
</g>
<g font-size="2.2" fill="#800000">
<text x="75.8" y="56.9">Attenuator</text>
<text x="120" y="56.9">Gate damping</text>
<text x="149.9" y="56.9">Power FET</text>
<text x="98.4" y="88.6">Bias T</text>
<text x="75.8" y="118.9">Attenuator</text>
<text x="120" y="118.9">Gate damping</text>
<text x="149.9" y="118.9">Power FET</text>
<text x="98.4" y="150.7">Bias T</text>
<text x="209" y="180.8">TITLE:</text>
<text x="209" y="185.6">Document Number:</text>
<text x="219.3" y="180.8">Easy_RFPA_RevA_S2</text>
<text x="240.7" y="185.6">Author:</text>
<text x="255.9" y="185.6">REV:</text>
<text x="209" y="192">Date:</text>
<text x="216.1" y="192">4/18/2022 9:19:38 AM</text>
<text x="240.7" y="188.8">MDT</text>
<text x="253.5" y="192">Sheet:</text>
<text x="255.9" y="188.8">A</text>
<text x="262.2" y="192">2/4</text>
<text x="263" y="188.8">01</text>
</g>
<g font-size="1.6" fill="#808080">
<text x="91.9" y="47">GBIAS/1.4A</text>
<text x="170.5" y="64.6" transform="rotate(-90 170.5 64.6)">DRAINS_POS/1.6B</text>
<text x="54.6" y="80.4">ABP1/1.2B</text>
<text x="85.7" y="79.9">BP2</text>
<text x="106.4" y="79.9">BP3</text>
<text x="135" y="79.9">BP4</text>
<text x="146.1" y="83">TP7</text>
<text x="155.7" y="83">TP8</text>
<text x="201.1" y="83">TP16</text>
<text x="160.4" y="84.7">BP5</text>
<text x="197" y="84.7">BP6</text>
<text x="91.9" y="109">GBIAS/1.4A</text>
<text x="170.5" y="126.6" transform="rotate(-90 170.5 126.6)">DRAINS_NEG/1.6D</text>
<text x="54.5" y="142.4">ABN1/1.2E</text>
<text x="85.7" y="141.9">BN2</text>
<text x="106.4" y="141.9">BN3</text>
<text x="135" y="141.9">BN4</text>
<text x="146.1" y="145">TP9</text>
<text x="155.7" y="145">TP10</text>
<text x="160.4" y="146.7">BN5</text>
<text x="197" y="146.7">BN6</text>
<text x="201.1" y="145">TP17</text>
</g>
<g font-size="1.5" fill="#808080">
<text x="98.3" y="58.3">C201</text>
<text x="98.3" y="59.6">22nF</text>
<text x="105.5" y="56.7">100</text>
<text x="105.5" y="58">0805</text>
<text x="105.6" y="55.4">R207</text>
<text x="98.3" y="62.1">0805</text>
<text x="98.6" y="60.9">50V</text>
<text x="153.9" y="60.2">R217</text>
<text x="154" y="64.3">2512</text>
<text x="154.4" y="61.4">330</text>
<text x="161.7" y="64.4">2.2nF</text>
<text x="161.9" y="65.7">100V</text>
<text x="161.9" y="63.1">C209</text>
<text x="105.5" y="69.4">100</text>
<text x="105.5" y="70.7">1206</text>
<text x="105.6" y="68.1">R208</text>
<text x="125.3" y="71.1">47nH</text>
<text x="125.4" y="69.9">L201</text>
<text x="153.9" y="66.5">R218</text>
<text x="154" y="70.7">2512</text>
<text x="154.4" y="67.8">270</text>
<text x="162" y="66.9">1206</text>
<text x="79.2" y="77.6">R203</text>
<text x="98.3" y="74.3">C202</text>
<text x="98.3" y="75.5">27nF</text>
<text x="98.6" y="76.8">50V</text>
<text x="125.3" y="77.6">R213</text>
<text x="125.4" y="72.3">1008</text>
<text x="171.6" y="77.1">Q201</text>
<text x="71.8" y="82.4">R201</text>
<text x="73.7" y="83.7">75</text>
<text x="79.2" y="81.8">1206</text>
<text x="79.5" y="78.9">4.99</text>
<text x="86.4" y="83.7">75</text>
<text x="86.5" y="82.4">R205</text>
<text x="98.3" y="78.1">0805</text>
<text x="118.3" y="83.7">DNP</text>
<text x="118.3" y="82.4">R211</text>
<text x="125.4" y="81.8">0805</text>
<text x="126.2" y="78.9">15</text>
<text x="135.8" y="83.7">DNP</text>
<text x="135.8" y="82.4">R215</text>
<text x="171.5" y="79.5">200V</text>
<text x="171.6" y="78.3">IRF630</text>
<text x="171.6" y="80.7">TO-220</text>
<text x="171.6" y="81.9">INCLUDE</text>
<text x="187.3" y="82.4">R229</text>
<text x="188.1" y="83.7">1K</text>
<text x="72.1" y="85">1206</text>
<text x="86.4" y="85">1206</text>
<text x="118.2" y="85">0805</text>
<text x="119.1" y="88.9">C205</text>
<text x="135.8" y="85">0805</text>
<text x="136.6" y="88.9">C207</text>
<text x="164.4" y="88.5">2.7</text>
<text x="164.4" y="89.7">2512</text>
<text x="164.4" y="87.2">R221</text>
<text x="170.7" y="88.5">2.7</text>
<text x="170.7" y="89.7">2512</text>
<text x="170.8" y="87.2">R223</text>
<text x="177.1" y="88.5">2.7</text>
<text x="177.1" y="89.7">2512</text>
<text x="177.1" y="87.2">R225</text>
<text x="183.5" y="88.5">3.3</text>
<text x="183.5" y="89.7">2512</text>
<text x="183.5" y="87.2">R227</text>
<text x="187.4" y="86.6">0805</text>
<text x="195.4" y="88.6">10nF</text>
<text x="195.4" y="89.9">50V</text>
<text x="195.5" y="87.4">C211</text>
<text x="119" y="91.5">50V</text>
<text x="119" y="92.8">0805</text>
<text x="119.1" y="90.2">DNP</text>
<text x="136.5" y="91.5">50V</text>
<text x="136.5" y="92.8">0805</text>
<text x="136.6" y="90.2">DNP</text>
<text x="195.4" y="91.2">0805</text>
<text x="105.5" y="118.7">100</text>
<text x="105.5" y="120">0805</text>
<text x="105.6" y="117.4">R209</text>
<text x="98.3" y="120.4">C203</text>
<text x="98.3" y="121.6">22nF</text>
<text x="98.3" y="124.2">0805</text>
<text x="98.6" y="122.9">50V</text>
<text x="153.9" y="122.2">R219</text>
<text x="154.4" y="123.4">330</text>
<text x="161.9" y="125.1">C210</text>
<text x="105.5" y="131.4">100</text>
<text x="105.6" y="130.1">R210</text>
<text x="125.4" y="132">L202</text>
<text x="153.9" y="128.5">R220</text>
<text x="154" y="126.3">2512</text>
<text x="154.4" y="129.8">270</text>
<text x="161.7" y="126.4">2.2nF</text>
<text x="161.9" y="127.7">100V</text>
<text x="162" y="128.9">1206</text>
<text x="98.3" y="136.3">C204</text>
<text x="98.3" y="137.5">27nF</text>
<text x="105.5" y="132.7">1206</text>
<text x="125.3" y="133.1">47nH</text>
<text x="125.4" y="134.4">1008</text>
<text x="154" y="132.7">2512</text>
<text x="79.2" y="139.7">R204</text>
<text x="79.2" y="143.8">1206</text>
<text x="79.5" y="140.9">4.99</text>
<text x="98.3" y="140.1">0805</text>
<text x="98.6" y="138.8">50V</text>
<text x="125.3" y="139.7">R214</text>
<text x="125.4" y="143.8">0805</text>
<text x="126.2" y="140.9">15</text>
<text x="171.5" y="141.5">200V</text>
<text x="171.6" y="140.3">IRF630</text>
<text x="171.6" y="142.7">TO-220</text>
<text x="171.6" y="143.9">INCLUDE</text>
<text x="171.6" y="139.1">Q202</text>
<text x="71.8" y="144.4">R202</text>
<text x="72.1" y="147">1206</text>
<text x="73.7" y="145.7">75</text>
<text x="86.4" y="145.7">75</text>
<text x="86.4" y="147">1206</text>
<text x="86.5" y="144.4">R206</text>
<text x="118.2" y="147">0805</text>
<text x="118.3" y="145.7">DNP</text>
<text x="118.3" y="144.4">R212</text>
<text x="135.8" y="147">0805</text>
<text x="135.8" y="145.7">DNP</text>
<text x="135.8" y="144.4">R216</text>
<text x="164.4" y="149.2">R222</text>
<text x="170.8" y="149.2">R224</text>
<text x="177.1" y="149.2">R226</text>
<text x="183.5" y="149.2">R228</text>
<text x="187.3" y="144.4">R230</text>
<text x="187.4" y="148.6">0805</text>
<text x="188.1" y="145.7">1K</text>
<text x="195.5" y="149.4">C212</text>
<text x="119" y="153.5">50V</text>
<text x="119" y="154.8">0805</text>
<text x="119.1" y="152.2">DNP</text>
<text x="119.1" y="151">C206</text>
<text x="136.5" y="153.5">50V</text>
<text x="136.5" y="154.8">0805</text>
<text x="136.6" y="152.2">DNP</text>
<text x="136.6" y="151">C208</text>
<text x="164.4" y="150.5">2.7</text>
<text x="164.4" y="151.8">2512</text>
<text x="170.7" y="150.5">2.7</text>
<text x="170.7" y="151.8">2512</text>
<text x="177.1" y="150.5">2.7</text>
<text x="177.1" y="151.8">2512</text>
<text x="183.5" y="150.5">3.3</text>
<text x="183.5" y="151.8">2512</text>
<text x="195.4" y="150.7">10nF</text>
<text x="195.4" y="151.9">50V</text>
<text x="195.4" y="153.2">0805</text>
</g>
</svg>
